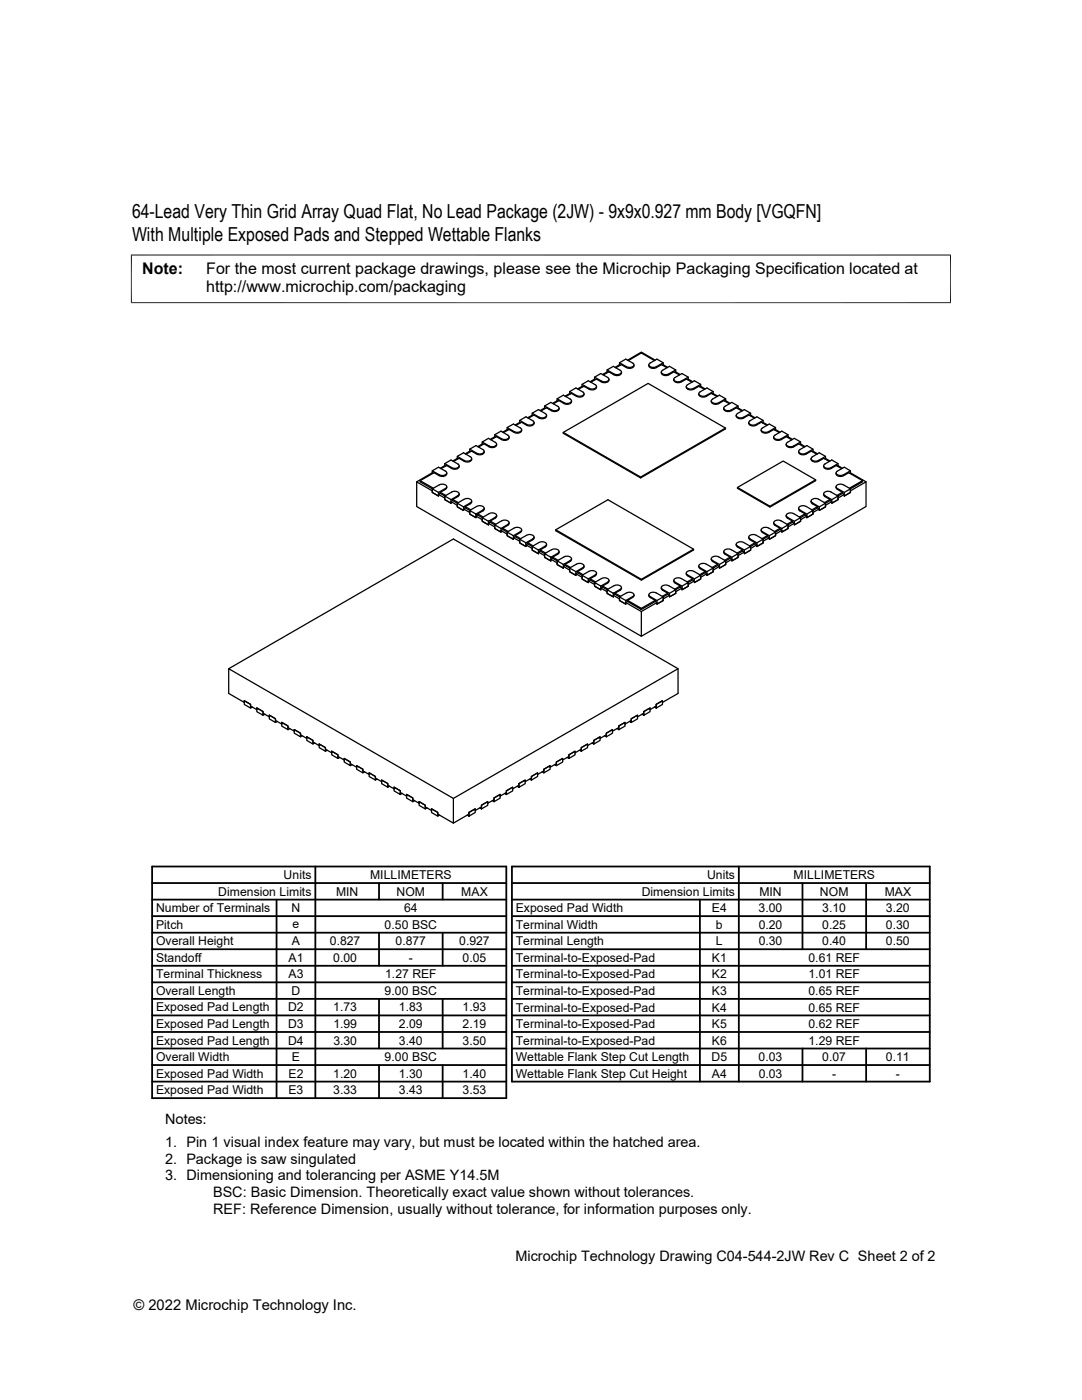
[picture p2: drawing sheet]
<svg xmlns="http://www.w3.org/2000/svg" width="216mm" height="279mm" viewBox="0 0 216 279" stroke-linecap="round" stroke-linejoin="round" font-family="sans-serif">
<g fill="none" stroke="#000" stroke-width=".25">
<path d="M111.2 80l.1 .1M111.2 79.6l1.3 .8a.98 .98 0 0 0 1.5-.5l-.2-.2-1.4-.8-1.2 .7v.4M111.2 80l-.9 .5M113.7 78.1l1.3 .8a.98 .98 0 0 0 1.5-.4l-.1-.2-1.5-.9-1.2 .7v.4M113.7 78.5l.1 .1M113.7 78.5l-.9 .6M116.1 77.1l.2 .1M116.1 76.7l1.4 .8a.98 .98 0 0 0 1.5-.4l-.2-.3-1.4-.8-1.3 .7v.4M116.1 77.1l-.8 .5M116.5 78.6a.9 .9 0 0 1-1.5 .5l-1-.6-1.1 .6M118.6 75.3l1.4 .8a.98 .98 0 0 0 1.5-.5l-.3-.3M118.6 75.7l.2 .1"/>
<path d="M118.6 75.7l-.8 .5M119 77.1a.9 .9 0 0 1-1.5 .6l-1-.6-1.1 .6M121.1 74.2l.2 .1M121.1 73.8l1.4 .8a.98 .98 0 0 0 1.5-.4l-.1-.2-1.5-.9-1.3 .7v.4M121.1 74.2l-.9 .5M121.3 75.3l-1.4-.8-1.3 .8v.4M121.5 75.7a.93 .93 0 0 1-1.5 .5l-1-.6-1.1 .7M123.6 72.8l.2 .1M123.6 72.4l1.4 .8a.98 .98 0 0 0 1.5-.5l-.3-.2-1.3-.8-1.3 .7v.4M123.6 72.8l-.9 .5M124 74.3a.92 .92 0 0 1-1.5 .5l-1-.6-1.1 .6M125.2 71.9l2.8-1.6 2.7 1.6"/>
<path d="M125.4 72l2.6-1.6 2.6 1.6M126.5 72.8a.9 .9 0 0 1-1.5 .6l-1-.6-1.1 .6M129.5 72.8a.9 .9 0 0 0 1.5 .6M131 73.4l1-.6 1.1 .6M132 74.3v.1M132 74.4a.98 .98 0 0 0 1.5 .4l1-.6 1.1 .6M132.2 73.9l1.4-.8 1.2 .7v.4M132.3 72.8l-.1 .1M132.3 72.4l-1.3 .8M132.3 72.8v-.4l-1.2-.7-1.4 .8a.45 .45 0 0 0-.2 .5 .45 .45 0 0 0 .5 .3l1-.1M132.3 72.8l.9 .5M134.5 75.7a.9 .9 0 0 0 1.4 .5l1.1-.6 1.1 .7"/>
<path d="M134.8 74.2l-.1 .1M134.8 73.8l-1.3 .8a.98 .98 0 0 1-1.5-.4l.2-.3M134.8 74.2l.9 .5M136.9 77.1a.9 .9 0 0 0 1.5 .6l1.1-.6 1.1 .6M137.3 75.7l-.1 .1M137.3 75.3l-1.4 .8a.98 .98 0 0 1-1.4-.5l.2-.3 1.4-.8 1.2 .8v.4M137.3 75.7l.9 .5M139.4 78.6a.93 .93 0 0 0 1.5 .5l1-.6 1.1 .6M139.8 77.1l-.1 .1M139.8 76.7l-1.4 .8a.98 .98 0 0 1-1.5-.4l.2-.2 1.5-.9 1.2 .7v.4M139.8 77.1l.9 .5M142.2 79.7l1.4-.8 1.2 .7v.4"/>
<path d="M142.3 78.5l-.1 .1M142.3 78.1l-1.4 .8a.98 .98 0 0 1-1.5-.4l.3-.3 1.4-.8 1.2 .7v.4M142.3 78.5l.9 .6M144.8 80l-.1 .1M144.8 79.6l-1.4 .8a.98 .98 0 0 1-1.5-.5l.3-.2M144.8 80l.9 .5M83.8 95.9l2.7 1.5M86.3 94.4h.1M86.3 94l1.4 .7a.98 .98 0 0 0 1.4-.4l-.2-.3-1.4-.8-1.2 .8v.4M86.3 94.4l-3.2 1.8M87.5 98.7l1.3 .7v.3l1.2 .7v-.3l.3-.2v-.2M87.9 98.3v.2l-.4 .2v.3l-1.2-.7v-.3l-3.2-1.8v4.9l44.9 25.9v-5l-3.1-1.8"/>
<path d="M87.9 98.3l1 .6M88.8 92.9l.1 .1M88.8 92.5l1.3 .8a.98 .98 0 0 0 1.5-.4l-.2-.3M88.8 92.9l-.9 .6M89.1 97.1l-.1 .5-1.1 .7M89.1 94.4a.9 .9 0 0 1-1.4 .5l-1.1-.6-2.8 1.6v.3l2.5 1.4 1.3-.8a.99 .99 0 0 1 1.5 .4l-.2 .3-1.4 .8v.7l-1.2-.7v-.7l1.2 .7M90.1 98.2a.98 .98 0 0 1 1.5 .4l-.2 .3M90.1 98.2l-1.3 .8-.9-.5M90.3 99.7l1.1 .6M91.2 91.5l.2 .1M91.2 91.1l1.4 .8M91.2 91.5v-.4l1.3-.7 1.4 .8a.45 .45 0 0 1 .2 .5 .45 .45 0 0 1-.6 .3l-.9-.1"/>
<path d="M91.2 91.5l-.9 .5M91.4 98.9l-1.4 .8v.7l-1.2-.7v-.7l1.2 .7M91.4 92.6l-1.4-.8-1.2 .7v.4M91.4 99.1l-1.1 .6M91.6 98.7l-.2 .4M91.6 93.1a.98 .98 0 0 1-1.5 .4l-1-.6-1.1 .6M91.6 93v.1M91.6 98.6v.1M92.6 92.1l-1-.6-1.1 .6M92.6 99.6l-1.4 .8-.9-.5M92.6 99.6a.98 .98 0 0 1 1.5 .5l-.1 .2-1.5 .9v.7l-1.3-.7v-.8l1.3 .8M93.7 90l.2 .1"/>
<path d="M93.7 89.6l1.4 .8M93.7 90v-.4l1.3-.7 1.4 .8a.45 .45 0 0 1 .2 .6 .45 .45 0 0 1-.6 .3l-.9-.2M93.7 90l-.9 .6M94.1 100l-.1 .5-1.2 .6M94.1 91.5a.9 .9 0 0 1-1.5 .6M95.1 90.6l-1-.6-1.1 .7M96.2 88.6l.2 .1M96.2 88.2l1.4 .8a.98 .98 0 0 0 1.5-.4l-.3-.3M96.2 88.6l-.9 .5M96.6 90.1a.9 .9 0 0 1-1.5 .5M98.7 87.2l.2 .1M98.7 86.8l1.4 .8"/>
<path d="M98.7 87.2v-.4l1.3-.8 1.3 .8a.45 .45 0 0 1 .3 .6 .45 .45 0 0 1-.6 .3l-.9-.1M98.7 87.2l-.9 .5M98.8 88.3l-1.3-.8-1.3 .7v.4M99.1 88.8a.98 .98 0 0 1-1.5 .4l-1-.6-1.1 .6M99.1 88.6v.2M100.1 87.7l-1-.6-1.1 .7M101.2 85.7l.1 .1M101.2 85.3l1.4 .8M101.2 85.7v-.4l1.2-.7 1.4 .8a.45 .45 0 0 1 .2 .6 .45 .45 0 0 1-.5 .3l-.9-.2M101.2 85.7l-.9 .6M101.6 87.2a.9 .9 0 0 1-1.5 .5M102.6 86.3l-1-.6-1.1 .6"/>
<path d="M103.7 84.3l.1 .1M103.7 83.9l1.4 .8a.98 .98 0 0 0 1.5-.4l-.3-.3-1.4-.8-1.2 .7v.4M103.7 84.3l-.9 .5M104.1 85.8a.9 .9 0 0 1-1.5 .5M106.2 82.9l.1 .1M106.2 82.5l1.4 .7a.98 .98 0 0 0 1.5-.4l-.2-.2-1.5-.9-1.2 .8v.4M106.2 82.9l-.9 .5M106.6 84.3a.93 .93 0 0 1-1.5 .6l-1-.6-1.1 .6M108.7 81l1.4 .8a.98 .98 0 0 0 1.4-.4l-.2-.3-1.4-.8-1.2 .7v.4M108.7 81.4l.1 .1M108.7 81.4l-.9 .5M109.1 82.9a.9 .9 0 0 1-1.5 .5l-1.1-.6-1.1 .7"/>
<path d="M111.5 81.4a.9 .9 0 0 1-1.4 .6l-1.1-.6-1.1 .6M114 80a.93 .93 0 0 1-1.5 .5l-1-.6-1.1 .7M127.8 95.2l-15.4-8.9v.2l15.4 8.9 17-9.8v-.2l-17 9.8v.2M141.9 80a.93 .93 0 0 0 1.5 .5l1-.6 1.1 .7M144.4 81.4a.9 .9 0 0 0 1.5 .6l1-.6 1.1 .6M144.8 85.4l-15.5-8.9-16.9 9.8M146.9 82.9a.93 .93 0 0 0 1.5 .5l1-.6 1.1 .7M147.3 81.4l-.2 .1M147.3 81l-1.4 .8a.98 .98 0 0 1-1.5-.4l.1-.2 1.5-.9 1.3 .7v.4M147.3 81.4l.9 .5M149.4 84.3a.93 .93 0 0 0 1.5 .6l1-.6 1.1 .6M149.8 82.9l-.2 .1"/>
<path d="M149.8 82.5l-1.4 .7a.98 .98 0 0 1-1.5-.4l.3-.3 1.3-.8 1.3 .8v.4M149.8 82.9l.9 .5M151.9 85.8a.9 .9 0 0 0 1.5 .5l1-.6 1.1 .6M152.3 84.3l-.2 .1M152.3 83.9l-1.4 .8a.98 .98 0 0 1-1.5-.4l.2-.3 1.4-.8 1.3 .7v.4M152.3 84.3l.9 .5M154.4 87.2a.93 .93 0 0 0 1.5 .5l1-.6 1.1 .7M154.7 85.7l-.1 .1M154.7 85.3l-1.3 .8a.98 .98 0 0 1-1.5-.4l.1-.2 1.5-.9 1.2 .7v.4M154.7 85.7l1 .6M156.9 88.6a.93 .93 0 0 0 1.5 .6l1-.6 1.1 .6M157.2 87.2l-.1 .1"/>
<path d="M157.2 86.8l-1.3 .8a.98 .98 0 0 1-1.5-.5l.2-.3 1.4-.8 1.2 .8v.4M157.2 87.2l.9 .5M159.4 90.1a.9 .9 0 0 0 1.4 .5M159.7 88.6l-.1 .1M159.7 88.2l-1.3 .8a.98 .98 0 0 1-1.5-.4l.2-.3 1.4-.8 1.2 .7v.4M159.7 88.6l.9 .5M160.9 90.6l1-.6 1.1 .7M161.8 91.5v.2M161.8 100v.2M161.9 91.7a.98 .98 0 0 0 1.4 .4l1.1-.6 1.1 .6M162.1 91.2l1.4-.8 1.2 .7v.4M162.2 90v-.4l-1.2-.7-1.4 .8a.45 .45 0 0 0-.2 .6 .45 .45 0 0 0 .5 .3l.9-.2"/>
<path d="M162.2 90l-.1 .1M162.2 89.6l-1.3 .8M162.2 90l.9 .6M162.8 95.8l-6.5-3.8-9.1 5.3M164.3 98.6v.1M164.3 93v.1M164.4 98.7l.2 .4M164.4 93.1a.98 .98 0 0 0 1.4 .4l1.1-.6 1.1 .6M164.6 92.6l1.4-.8 1.2 .7v.4M164.6 98.9l1.4 .8M164.7 91.5l-.1 .1M164.7 91.1l-1.4 .8a.98 .98 0 0 1-1.4-.4l.2-.3"/>
<path d="M164.7 91.5l.9 .5M165.6 99.9l-2.1 1.3v.7l1.2-.7v-.8l-1.4-.8a.98 .98 0 0 0-1.4 .5l.2 .3M165.6 99.7l-1.1 .6M165.8 98.2l1.4 .8v.7l-1.2 .7v-.7l2.1-1.2M165.8 98.2a.98 .98 0 0 0-1.4 .4l.2 .3M166.8 94.4a.9 .9 0 0 0 1.5 .5M166.8 97.1l.2 .5 1.1 .7v.2l.4 .2v.3l1.2-.7v-.3l3.1-1.8v4.9l-44.8 25.9M167.2 92.9l-.1 .1M167.2 92.5l-1.4 .8a.98 .98 0 0 1-1.4-.4l.2-.3M167.2 92.9l.9 .6M168.1 98.3l-1.1 .6M168.3 96.8a.98 .98 0 0 0-1.5 .4l.3 .3 1.4 .8"/>
<path d="M168.3 94.9l1.1-.6 2.7 1.6M168.3 96.8l1.4 .8v.7l-1.2 .7v-.7l3.6-2.1v-.3l-2.6 1.5M168.5 98.7l-1.3 .7v.3l-1.2 .7v-.3l-.4-.2v-.2l-1-.6M169.7 94.4h-.2M169.7 94l-1.4 .7M169.7 94.4v-.4l-1.2-.8-1.4 .8a.45 .45 0 0 0-.2 .6 .45 .45 0 0 0 .5 .3l.9-.2M169.7 94.4l3.1 1.8M90 100.1l1.2 .7v.4l1.3 .7v-.3l.3-.3v-.2M92.5 101.6l1.2 .7v.3l1.3 .7v-.3l.3-.2v-.2M92.8 101.1l1.1 .6M95 103l1.2 .7v.3l1.3 .8v-.4l.3-.2v-.2M95.1 101.1l-1.4 .8-.9-.6"/>
<path d="M95.1 101.1a.98 .98 0 0 1 1.5 .4l-.1 .2-1.5 .9v.7l-1.3-.7v-.7l1.3 .7M95.3 102.8l.9 .5 1.4-.8a.98 .98 0 0 1 1.5 .4l-.3 .3M95.3 102.6l1.1 .6M96.6 101.4l-.1 .5-1.2 .7M97.5 104.4l1.2 .8v.3l1.3 .7v-.3l.3-.2v-.3M97.8 104l1.1 .6M98.8 103.2l-1.3 .8v.8l-1.3-.8v-.7l1.3 .7M98.8 103.4l-1 .6M99.1 103l-.3 .4M99.1 102.9v.1M100 105.9l1.2 .7v.3l1.2 .7v-.3l.4-.2v-.2M100.1 103.9l-1.4 .9-.9-.6"/>
<path d="M100.1 103.9a.98 .98 0 0 1 1.5 .5l-.1 .2-1.5 .9v.7l-1.3-.7v-.7l1.3 .7M100.3 105.4l1.1 .7M101.6 104.3l-.2 .5-1.1 .6M102.4 107.3l1.3 .7v.4l1.2 .7v-.4l.4-.2v-.2M102.6 105.4l-1.4 .8-.9-.5M102.6 105.4a.98 .98 0 0 1 1.5 .4l-.2 .2-1.5 .9v.7l-1.2-.7v-.7l1.2 .7M102.8 107.1l.9 .5 1.4-.8a.98 .98 0 0 1 1.5 .5l-.3 .2-1.4 .8v.8l-1.2-.7v-.8l1.2 .7M102.8 106.9l1.1 .6M104.1 105.7l-.2 .5-1.1 .7M104.9 108.7l1.3 .8v.3l1.2 .7v-.3l.4-.2v-.3M105.3 108.5l.9 .6 1.4-.8a.98 .98 0 0 1 1.5 .4l-.2 .2-1.5 .9v.7l-1.2-.7v-.7l1.2 .7M105.3 108.3l1.1 .6"/>
<path d="M106.6 107.2l-.2 .4-1.1 .7M107.4 110.2l1.3 .7v.3l1.2 .8v-.4l.4-.2v-.2M107.8 110l.9 .5 1.4-.8a.98 .98 0 0 1 1.4 .4l-.2 .3-1.4 .8v.8l-1.2-.8v-.7l1.2 .7M107.8 109.7l1.1 .7M109.1 108.6l-.2 .5-1.1 .6M109.9 111.6l1.3 .7v.4l1.2 .7v-.3l.4-.2v-.3M110.3 111.4l.9 .5 1.3-.8a.98 .98 0 0 1 1.5 .5l-.2 .3-1.4 .7v.8l-1.2-.7v-.8l1.2 .7M110.3 111.2l1.1 .6M110.9 105.7l10.4-6 17.1 9.9v.2l-10.4 6-17.1-9.9zM110.9 105.7l17.1 9.9v.2M111.5 110.1l-.1 .4-1.1 .7M112.4 113.1l1.3 .7v.3l1.2 .7v-.3l.4-.2v-.2"/>
<path d="M112.8 112.9l.9 .5 1.3-.8a.98 .98 0 0 1 1.5 .4l-.1 .2-1.5 .9v.7l-1.2-.7v-.7l1.2 .7M112.8 112.6l1.1 .7M114 111.5l-.1 .5-1.1 .6M114.9 114.5l1.2 .7v.3l1.3 .8v-.4l.4-.2v-.2M115.3 114.3l.8 .5 1.4-.8a.98 .98 0 0 1 1.5 .4l-.2 .3-1.4 .8v.8l-1.3-.8v-.7l1.3 .7M115.3 114.1l1.1 .6M116.5 112.9l-.1 .5-1.1 .7M117.4 115.9l1.2 .7v.4l1.3 .7v-.3l.3-.2v-.3M117.8 115.7l.8 .5 1.4-.7a.98 .98 0 0 1 1.5 .4l-.3 .3M117.8 115.5l1.1 .6M119 114.4l-.1 .4-1.1 .7M119.9 117.4l1.2 .7v.3l1.3 .7v-.3l.3-.2v-.2"/>
<path d="M120.2 117.2l.9 .5 1.4-.8a.98 .98 0 0 1 1.5 .4l-.1 .2-1.5 .9v.7l-1.3-.7v-.7l1.3 .7M120.2 116.9l1.1 .7M121.3 116.4l-1.1 .5M121.3 116.2l-1.4 .8v.7l-1.3-.7v-.8l1.3 .8M121.5 115.8l-.3 .6M122.4 118.8l1.2 .7v.3l1.3 .8v-.4l.3-.2v-.2M122.7 118.6l.9 .5 1.4-.8a.98 .98 0 0 1 1.5 .5l-.3 .3-1.3 .7v.8l-1.3-.8v-.7l1.3 .7M122.7 118.4l1.1 .6M124 117.3l-.2 .4-1.1 .7M125.2 119.8l2.8 1.6v.2l-2.8-1.6M126.5 118.7l-.2 .4-1.1 .7M129.5 118.7l.1 .4 1.1 .7v.2l.4 .2v.4l1.2-.8v-.3l1.3-.7"/>
<path d="M130.7 119.8l-2.7 1.6M131 118.3a.98 .98 0 0 0-1.5 .5l.1 .2 1.5 .8M131 118.3l1.3 .8v.7l-1.2 .8v-.8l2.1-1.2M132 117.3v.1M132 117.4l.2 .4M132.2 117.6l1.4 .8M133.2 118.4l-1.1 .6M134.5 115.8l.1 .5 1.1 .6v.3l.4 .2v.3l1.2-.7v-.4l1.3-.7M135.7 117.2l-2.1 1.2v.7l1.2-.7v-.7l-1.3-.8a.98 .98 0 0 0-1.5 .4l.2 .3M135.7 116.9l-1.1 .7M136.1 117.4l-1.3 .7v.3l-1.2 .7v-.3l-.4-.2v-.2l-1-.6M136.9 114.4l.2 .4 1.1 .7v.2l.4 .2v.4l1.2-.8v-.3l1.3-.7"/>
<path d="M138.2 115.7l-2.1 1.3v.7l1.2-.7v-.8l-1.3-.7a.99 .99 0 0 0-1.5 .4l.2 .3 1.4 .8M138.2 115.5l-1.1 .6M138.4 109.6l-10.4 6M139.4 112.9l.3 .6 1 .6v.2l.4 .2v.3l1.2-.7v-.3l1.3-.7M140.7 114.3l-2.1 1.2v.8l1.2-.8v-.7l-1.3-.8a.99 .99 0 0 0-1.6 .4l.2 .3 1.5 .8M140.7 114.1l-1.1 .6M141.9 111.5l.3 .5M142.2 111.9l1.4 .7M143.2 112.9l-2.1 1.2v.7l1.2-.7v-.7l-1.4-.8a.98 .98 0 0 0-1.5 .4l.2 .2 1.5 .9M143.2 112.6l-1.1 .7M144.4 110.1l.2 .4 1.1 .7v.2l.3 .2v.4l1.3-.8v-.3l1.2-.7M145.7 111.4l-2.1 1.2v.8l1.2-.7v-.8l-1.4-.8a.98 .98 0 0 0-1.5 .5l.3 .3"/>
<path d="M145.7 111.2l-1.1 .6M146 111.6l-1.2 .7v.4l-1.2 .7v-.3l-.4-.2v-.3l-1-.6M146.9 108.6l.2 .5 1.1 .6v.3l.3 .2v.3l1.3-.7v-.3l1.2-.8M148.2 110l-2.2 1.2v.8l1.3-.8v-.7l-1.4-.8a.99 .99 0 0 0-1.5 .4l.1 .2 1.5 .9M148.2 109.7l-1.1 .7M149.4 107.2l.2 .5 1.1 .6v.2l.3 .2v.4l1.3-.7v-.4l1.2-.7M150.7 108.5l-2.2 1.3v.7l1.3-.7v-.7l-1.4-.8a.98 .98 0 0 0-1.5 .4l.1 .2 1.5 .9M150.7 108.3l-1.1 .6M151.9 105.7l.1 .5 1.2 .7v.2l.3 .2v.3l1.2-.7v-.3l1.3-.7M153.2 107.1l-2.2 1.2v.8l1.3-.7v-.8l-1.4-.8a.98 .98 0 0 0-1.5 .5l.1 .2 1.5 .8M153.2 106.9l-1.1 .6M153.6 101l-6.4-3.7v.2l6.4 3.7 9.2-5.3v-.1l-9.2 5.2v.2"/>
<path d="M154.4 104.3l.1 .5 1.2 .6v.3l.3 .2v.3l1.2-.7v-.3l1.3-.8M155.7 105.7l-2.2 1.2v.7l1.2-.7v-.7l-1.3-.8a.99 .99 0 0 0-1.5 .4l.1 .2 1.5 .9M155.7 105.4l-1.1 .7M156.9 102.9l.1 .4 1.1 .7v.2l.4 .2v.4l1.2-.8v-.3l1.3-.7M158.1 104.2l-2.1 1.3v.7l1.2-.7v-.7l-1.3-.9a.98 .98 0 0 0-1.5 .5l.1 .2 1.5 .9M158.1 104l-1 .6M159.4 101.4l.1 .5 1.1 .7v.2l.4 .2v.3l1.2-.7v-.3l1.3-.7M160.6 102.8l-2.1 1.2v.8l1.2-.8v-.7l-1.3-.8a.98 .98 0 0 0-1.5 .4l.1 .2 1.5 .9M160.6 102.6l-1.1 .6M160.8 101.1a.98 .98 0 0 0-1.4 .4l.1 .2 1.5 .9M160.9 101.1l1.3 .8v.7l-1.2 .7v-.7l2.1-1.3M161.9 100.2l.2 .3"/>
<path d="M162.1 100.4l1.4 .8M163.1 101.1l-1.1 .6M166 100.1l-1.3 .7v.4l-1.2 .7v-.3l-.4-.3v-.2l-1-.6M48.7 139.8l1.3 .8v.7l-1.3-.7zM130.7 120l-2.7 1.6M131.1 120.2l-3.1 1.8M135.3 133.5l-44.8 25.8v5l3.1-1.8v-.4l1.2-.7v.4l1.3-.8v-.3l1.2-.7v.3l1.3-.7v-.3l1.2-.8v.4l1.2-.7v-.4l1.3-.7v.3l1.2-.7v-.3l1.3-.7v.3l1.2-.7v-.3l1.3-.8v.4l1.2-.8v-.3l1.3-.7v.3l1.2-.7v-.3l1.3-.7v.3l1.2-.7v-.4l1.2-.7v.3l1.3-.7v-.3l1.2-.7v.3l1.3-.7v-.3l1.2-.8v.4l1.3-.8v-.3l1.2-.7v.3l1.3-.7v-.3l1.2-.7v.3l1.3-.7v-.4l1.2-.7v.4l1.3-.8v-.3l1.2-.7v.3l1.2-.7v-.3l1.3-.8v.4l3.1-1.8v-4.9l-44.8-25.9-44.9 25.9M50.4 141.1l-.4 .2M51.2 141.3l1.3 .7v.7l-1.3-.7zM52.8 142.5l-.3 .2M53.7 142.7l1.3 .7v.8l-1.3-.7zM55.3 144l-.3 .2"/>
<path d="M56.2 144.2l1.3 .7v.7l-1.3-.7zM57.8 145.4l-.3 .2M58.7 145.6l1.3 .7v.7l-1.3-.7zM60.3 146.9l-.3 .1M61.2 147l1.2 .8v.7l-1.2-.7zM62.4 148.1l1.3 .7v-.3l1.2 .7v.3l1.3 .7v-.3l1.2 .7v.4l1.3 .7v-.3l1.2 .7v.3l1.3 .7v-.3l1.2 .7v.3l1.3 .8v-.4l1.2 .8v.3l1.3 .7v-.3l1.2 .7v.3l1.2 .7v-.3l1.3 .7v.4l1.2 .7v-.4l1.3 .8v.3l1.2 .7v-.3l1.3 .7v.3l1.2 .8v-.4l1.3 .7v.4l3.1 1.8M62.4 148.1v-.3l-1.2-.8v.4l-1.2-.8v-.3l-1.3-.7v.3l-1.2-.7v-.3l-1.3-.7v.3l-1.2-.7v-.4l-1.3-.7v.4l-1.2-.8v-.3l-1.3-.7v.3l-1.2-.7v-.3l-1.3-.8v.4l-3.1-1.8v-4.9l44.9 25.8M62.8 148.3l-.4 .2M63.7 148.5l1.2 .7v.7l-1.2-.7zM65.3 149.7l-.4 .2M66.2 149.9l1.2 .7v.8l-1.2-.8zM67.8 151.2l-.4 .2"/>
<path d="M68.7 151.4l1.2 .7v.7l-1.2-.7zM70.3 152.6l-.4 .2M71.2 152.8l1.2 .7v.7l-1.2-.7zM72.8 154.1l-.4 .1M73.7 154.2l1.2 .8v.7l-1.2-.7zM75.2 155.5l-.3 .2M76.2 155.7l1.2 .7v.7l-1.2-.7zM77.7 156.9l-.3 .2M78.6 157.1l1.3 .7v.8l-1.3-.8zM80.2 158.3l-.3 .3M81.1 158.5l1.3 .8v.7l-1.3-.7zM82.7 159.8l-.3 .2"/>
<path d="M83.6 160l1.3 .7v.7l-1.3-.7zM98.2 159.8l.4 .2v-.7l1.2-.8v.8l-1.2 .7M100.7 158.3l.3 .3v-.8l1.3-.7v.7l-1.3 .8M103.2 156.9l.3 .2v-.7l1.3-.7v.7l-1.3 .7M105.7 155.5l.3 .2v-.7l1.3-.8v.8l-1.3 .7M108.2 154.1l.3 .1v-.7l1.3-.7v.7l-1.3 .7M110.7 152.6l.3 .2v-.7l1.3-.7v.7l-1.3 .7M113.2 151.2l.3 .2v-.8l1.2-.7v.7l-1.2 .8M115.7 149.7l.3 .2v-.7l1.2-.7v.7l-1.2 .7M118.2 148.3l.3 .2v-.7l1.2-.8v.8l-1.2 .7M120.6 146.9l.4 .1v-.7l1.2-.7v.7l-1.2 .7M123.1 145.4l.4 .2v-.7l1.2-.7v.7l-1.2 .7"/>
<path d="M125.6 144l.4 .2v-.8l1.2-.7v.8l-1.2 .7M128.1 142.5l.4 .2v-.7l1.2-.7v.7l-1.2 .7M130.6 141.1l.3 .2v-.7l1.3-.8v.8l-1.3 .7M85.2 161.2l-.3 .2M86.1 161.4l1.3 .7v.8l-1.3-.7zM87.7 162.7l-.3 .2M93.2 162.7l.4 .2v-.8l1.2-.7v.8l-1.2 .7M95.7 161.2l.4 .2v-.7l1.2-.7v.7l-1.2 .7"/>
</g>
<path d="M26.1 50.9h163.7M26.2 50.8v9.7M189.7 50.8v9.7M26.1 60.4h163.7" fill="none" stroke="#000" stroke-width=".2"/>
<g fill="none" stroke="#000" stroke-width=".36">
<path d="M30.4 179.5h70.6M30.4 176.2h70.6M30.4 172.9h70.6v46.3h-70.6zM55.2 179.5v39.7M62.9 172.9v46.3M75.6 176.2v3.3M88.3 176.2v3.3M102.2 179.5h83.3M102.2 176.2h83.3M102.2 172.9h83.3v43h-83.3zM139.7 179.5v36.4M147.4 172.9v43"/>
<path d="M160.1 176.2v13.2M172.8 176.2v13.2M30.4 189.4h70.6M30.4 186.1h70.6M30.4 182.8h70.6M30.4 199.3h70.6M30.4 196h70.6M30.4 192.7h70.6M75.6 186.1v6.6M75.6 199.3v10M88.3 186.1v6.6M88.3 199.3v10"/>
<path d="M102.2 189.4h83.3M102.2 186.1h83.3M102.2 182.8h83.3M102.2 199.3h83.3M102.2 196h83.3M102.2 192.7h83.3M30.4 212.6h70.6M30.4 202.6h70.6M30.4 215.9h70.6M30.4 206h70.6M30.4 209.3h70.6M75.6 212.6v6.6"/>
<path d="M88.3 212.6v6.6M102.2 212.6h83.3M102.2 202.6h83.3M102.2 206h83.3M102.2 209.3h83.3M160.1 209.3v6.6M172.8 209.3v6.6"/>
</g>
<g font-size="3.9">
<text x="26.4" y="43.5">64-Lead Very Thin Grid Array Quad Flat, No Lead Package (2JW) - 9x9x0.927 mm Body [VGQFN]</text>
<text x="26.4" y="48.1">With Multiple Exposed Pads and Stepped Wettable Flanks</text>
</g>
<g font-size="3.2">
<text x="28.4" y="54.7">Note:</text>
<text x="41.1" y="58.3">http://www.microchip.com/packaging</text>
<text x="41.1" y="54.7">For the most current package drawings, please see the Microchip Packaging Specification located at</text>
</g>
<g font-size="2.9">
<text x="32.9" y="224.4">Notes:</text>
<text x="32.9" y="229">1. Pin 1 visual index feature may vary, but must be located within the hatched area.</text>
<text x="32.9" y="232.3">2. Package is saw singulated</text>
<text x="32.9" y="235.6">3. Dimensioning and tolerancing per ASME Y14.5M</text>
<text x="42.5" y="238.9">BSC: Basic Dimension. Theoretically exact value shown without tolerances.</text>
<text x="42.5" y="242.2">REF: Reference Dimension, usually without tolerance, for information purposes only.</text>
<text x="102.9" y="251.7">Microchip Technology Drawing C04-544-2JW Rev C Sheet 2 of 2</text>
<text x="26.6" y="261.3">© 2022 Microchip Technology Inc.</text>
</g>
<g font-size="2.4">
<text x="43.6" y="178.8">Dimension Limits</text>
<text x="56.6" y="175.5">Units</text>
<text x="67.1" y="178.8">MIN</text>
<text x="73.8" y="175.5">MILLIMETERS</text>
<text x="79.1" y="178.8">NOM</text>
<text x="92" y="178.8">MAX</text>
<text x="128" y="178.8">Dimension Limits</text>
<text x="141.1" y="175.5">Units</text>
<text x="151.5" y="178.8">MIN</text>
<text x="158.3" y="175.5">MILLIMETERS</text>
<text x="163.6" y="178.8">NOM</text>
<text x="176.5" y="178.8">MAX</text>
<text x="31.1" y="182.1">Number of Terminals</text>
<text x="31.1" y="185.4">Pitch</text>
<text x="58.2" y="182.1">N</text>
<text x="58.4" y="185.1">e</text>
<text x="76.8" y="185.4">0.50 BSC</text>
<text x="80.6" y="182.1">64</text>
<text x="102.9" y="182.1">Exposed Pad Width</text>
<text x="102.9" y="185.4">Terminal Width</text>
<text x="142" y="182.1">E4</text>
<text x="142.9" y="185.3">b</text>
<text x="151.4" y="182.1">3.00</text>
<text x="151.4" y="185.4">0.20</text>
<text x="164.1" y="182.1">3.10</text>
<text x="164.1" y="185.4">0.25</text>
<text x="176.8" y="182.1">3.20</text>
<text x="176.8" y="185.4">0.30</text>
<text x="31.1" y="188.7">Overall Height</text>
<text x="31.1" y="192">Standoff</text>
<text x="57.6" y="192">A1</text>
<text x="58.3" y="188.7">A</text>
<text x="65.8" y="188.7">0.827</text>
<text x="66.5" y="192">0.00</text>
<text x="78.9" y="188.7">0.877</text>
<text x="81.6" y="192">-</text>
<text x="91.6" y="188.7">0.927</text>
<text x="92.3" y="192">0.05</text>
<text x="102.9" y="188.7">Terminal Length</text>
<text x="102.9" y="192">Terminal-to-Exposed-Pad</text>
<text x="142" y="192">K1</text>
<text x="142.9" y="188.7">L</text>
<text x="151.4" y="188.7">0.30</text>
<text x="161.3" y="192">0.61 REF</text>
<text x="164.1" y="188.7">0.40</text>
<text x="176.8" y="188.7">0.50</text>
<text x="31.1" y="195.3">Terminal Thickness</text>
<text x="57.6" y="195.3">A3</text>
<text x="76.8" y="195.3">1.27 REF</text>
<text x="102.9" y="195.3">Terminal-to-Exposed-Pad</text>
<text x="142" y="195.3">K2</text>
<text x="161.3" y="195.3">1.01 REF</text>
<text x="31.1" y="198.6">Overall Length</text>
<text x="31.1" y="201.9">Exposed Pad Length</text>
<text x="57.5" y="201.9">D2</text>
<text x="58.2" y="198.6">D</text>
<text x="66.5" y="201.9">1.73</text>
<text x="76.8" y="198.6">9.00 BSC</text>
<text x="79.6" y="201.9">1.83</text>
<text x="92.3" y="201.9">1.93</text>
<text x="102.9" y="198.6">Terminal-to-Exposed-Pad</text>
<text x="102.9" y="201.9">Terminal-to-Exposed-Pad</text>
<text x="142" y="201.9">K4</text>
<text x="142" y="198.6">K3</text>
<text x="161.3" y="201.9">0.65 REF</text>
<text x="161.3" y="198.6">0.65 REF</text>
<text x="31.1" y="205.2">Exposed Pad Length</text>
<text x="31.1" y="208.5">Exposed Pad Length</text>
<text x="57.5" y="205.2">D3</text>
<text x="57.5" y="208.5">D4</text>
<text x="66.5" y="205.2">1.99</text>
<text x="66.5" y="208.5">3.30</text>
<text x="79.6" y="205.2">2.09</text>
<text x="79.6" y="208.5">3.40</text>
<text x="92.3" y="205.2">2.19</text>
<text x="92.3" y="208.5">3.50</text>
<text x="102.9" y="205.2">Terminal-to-Exposed-Pad</text>
<text x="102.9" y="208.5">Terminal-to-Exposed-Pad</text>
<text x="142" y="208.5">K6</text>
<text x="142" y="205.2">K5</text>
<text x="161.3" y="205.2">0.62 REF</text>
<text x="161.3" y="208.5">1.29 REF</text>
<text x="31.1" y="211.8">Overall Width</text>
<text x="31.1" y="215.1">Exposed Pad Width</text>
<text x="57.6" y="215.1">E2</text>
<text x="58.3" y="211.8">E</text>
<text x="66.5" y="215.1">1.20</text>
<text x="76.8" y="211.8">9.00 BSC</text>
<text x="79.6" y="215.1">1.30</text>
<text x="92.3" y="215.1">1.40</text>
<text x="102.9" y="211.8">Wettable Flank Step Cut Length</text>
<text x="102.9" y="215.1">Wettable Flank Step Cut Height</text>
<text x="142" y="211.8">D5</text>
<text x="142" y="215.1">A4</text>
<text x="151.4" y="211.8">0.03</text>
<text x="151.4" y="215.1">0.03</text>
<text x="164.1" y="211.8">0.07</text>
<text x="166.1" y="215.1">-</text>
<text x="176.8" y="211.8">0.11</text>
<text x="178.8" y="215.1">-</text>
<text x="31.1" y="218.4">Exposed Pad Width</text>
<text x="57.6" y="218.4">E3</text>
<text x="66.5" y="218.4">3.33</text>
<text x="79.6" y="218.4">3.43</text>
<text x="92.3" y="218.4">3.53</text>
</g>
</svg>
